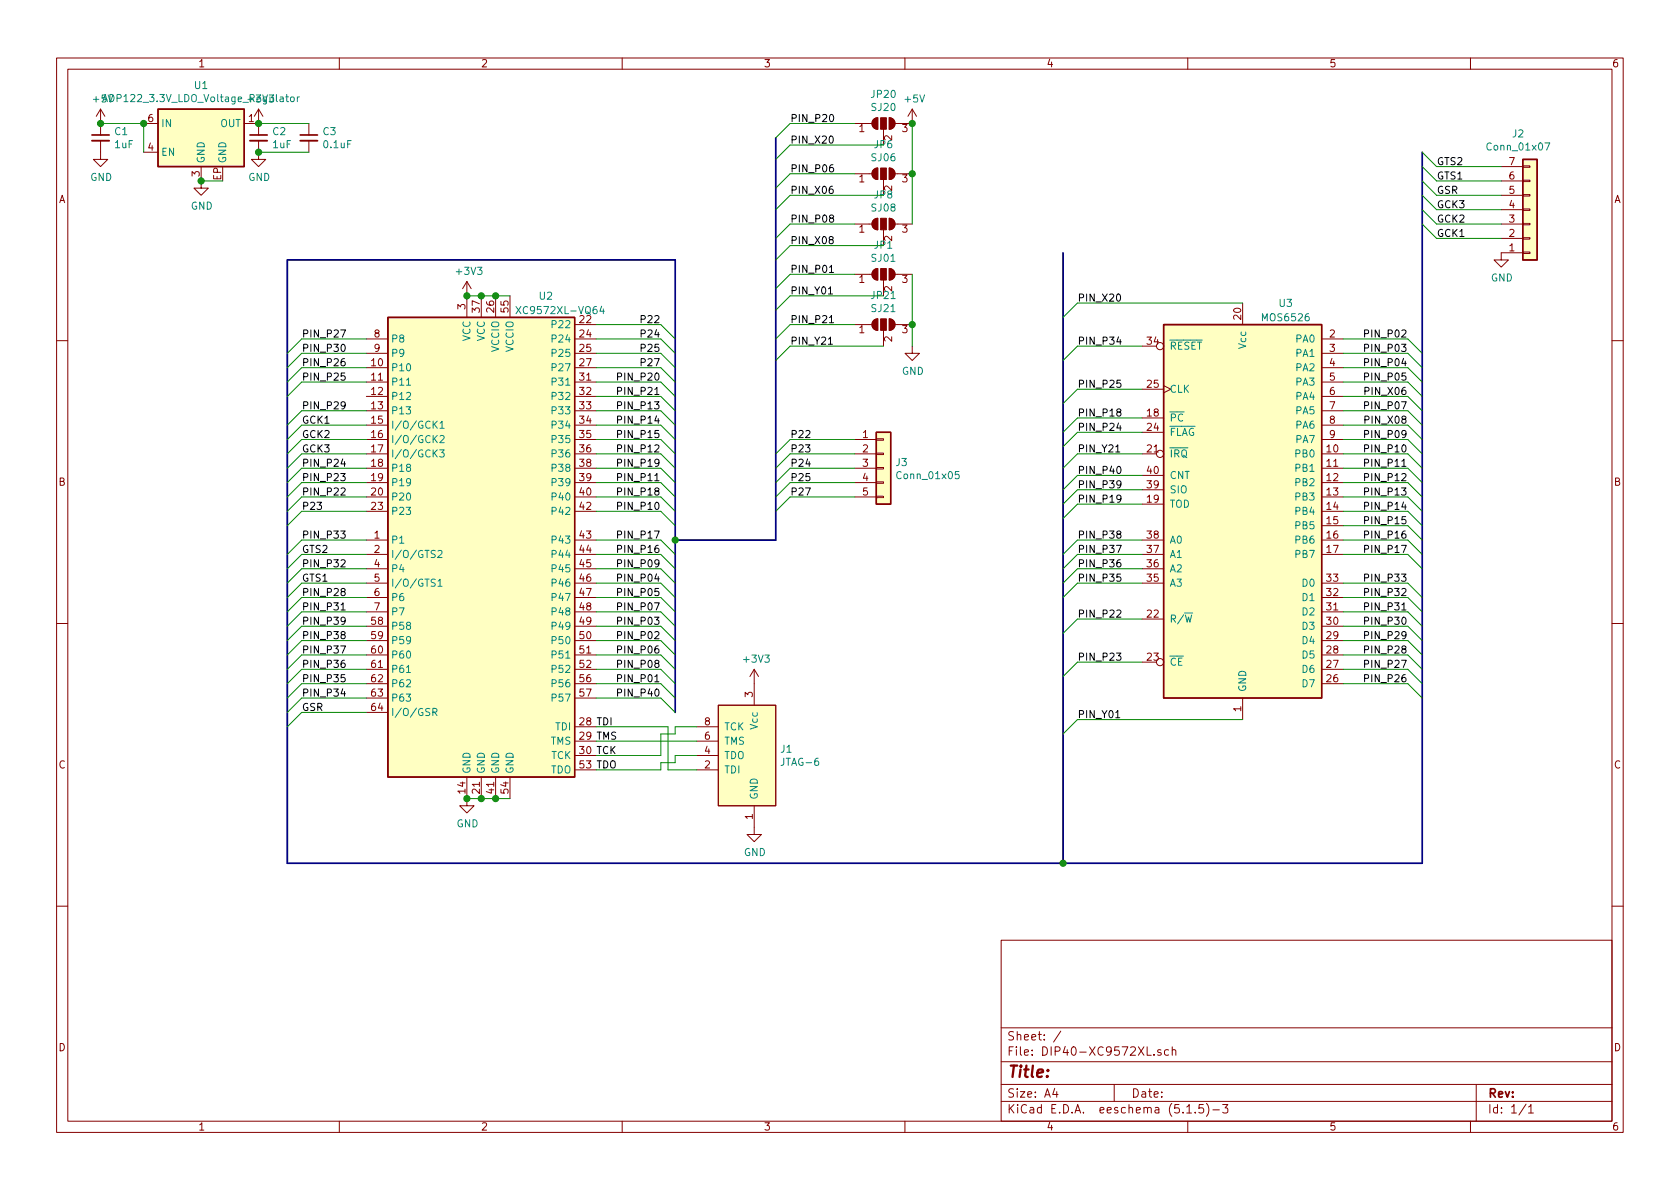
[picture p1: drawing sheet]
<svg xmlns="http://www.w3.org/2000/svg" width="297mm" height="210mm" viewBox="0 0 297 210" stroke-linecap="round" stroke-linejoin="round" font-family="sans-serif">
<g fill="none" stroke="#840000" stroke-width=".18">
<path d="M10 10.3h277v189.9h-277zM12 12.2h273v186.1h-273zM17.8 19.3v4.6M17.8 19.3l-.8 1.3M17.8 19.3l.7 1.3M45.7 19.3v4.6M45.7 19.3l-.7 1.3M45.7 19.3l.8 1.3M60 10.3v1.9M110 10.3v1.9M160 10.3v1.9M161.3 19.3v2.5h-3.1"/>
<path d="M161.3 19.3l-.8 1.3M161.3 19.3l.8 1.3M210 10.3v1.9M260 10.3v1.9M17.8 24.9v3.3h1.2l-1.2 1.3-1.3-1.3h1.3M25.4 21.8h2.5M25.4 26.9h2.5M35.6 29.5v3.8h1.2l-1.2 1.2-1.3-1.2h1.3M43.2 21.8h2.5M45.7 24.9v3.3h1.3l-1.3 1.3-1.3-1.3h1.3M54.6 21.8v2.1M54.6 24.9v2"/>
<path d="M151.1 39.6h3.1M151.1 21.8h3.1M151.1 30.7h3.1M154.4 21.2l.4-.3 .4-.1v2.1a1.03 1.03 0 0 1-.9-.6 1.03 1.03 0 0 1 .1-1.1zM154.4 30.1l.4-.3 .4-.1v2a1.03 1.03 0 0 1-.9-.5 1.03 1.03 0 0 1 .1-1.1zM154.4 39l.4-.3 .4-.1v2a1.03 1.03 0 0 1-.9-.6 1.03 1.03 0 0 1 .1-1zM156.2 22.9v2.7M156.2 31.7v2.8M157.2 20.8a1.02 1.02 0 0 1 1 1 1.02 1.02 0 0 1-1 1.1zM157.2 29.7a1.02 1.02 0 0 1 1 1 1.02 1.02 0 0 1-1 1zM157.2 38.6a1.02 1.02 0 0 1 1 1 1.02 1.02 0 0 1-1 1zM158.2 39.6h3.1"/>
<path d="M158.2 30.7h3.1M265.4 39.6h3.8M265.4 37.1h3.8M265.4 34.5h3.8M265.4 32h3.8M265.4 29.5h3.8M269.2 31.9h1.3v.2h-1.3zM269.2 29.3h1.3v.3h-1.3zM269.2 34.4h1.3v.3h-1.3zM269.2 39.5h1.3v.2h-1.3zM269.2 37h1.3v.2h-1.3zM64.8 59.9h3.8"/>
<path d="M82.5 49.8v6.3M82.5 49.8l-.7 1.2M82.5 49.8l.8 1.2M85.1 52.3v3.8M87.6 52.3v3.8M90.2 52.3v3.8M101.6 59.9h3.8M101.6 57.4h3.8M151.1 57.4h3.1M151.1 48.5h3.1M154.4 56.7l.4-.3h.4v2a1.03 1.03 0 0 1-.9-.6 1.03 1.03 0 0 1 .1-1.1zM154.4 47.8l.4-.3h.4v2a1.03 1.03 0 0 1-.9-.6 1.03 1.03 0 0 1 .1-1.1z"/>
<path d="M156.2 40.6v2.8M156.2 49.5v2.8M156.2 58.4v2.8M157.2 56.4a1.02 1.02 0 0 1 1 1 1.02 1.02 0 0 1-1 1zM157.2 47.5a1.02 1.02 0 0 1 1 1 1.02 1.02 0 0 1-1 1zM158.2 57.4h3.1M158.2 48.5h3.1M219.7 53.6v3.8M233.7 59.9h3.8M265.4 42.2h3.8M269.2 42h1.3v.3h-1.3zM269.2 44.6h1.3v.2h-1.3z"/>
<path d="M269.2 44.7h-3.8v1.3h1.3l-1.3 1.2-1.2-1.2h1.2M10 60.2h2M64.8 62.5h3.8M64.8 65h3.8M64.8 67.6h3.8M64.8 70.1h3.8M64.8 72.6h3.8M64.8 75.2h3.8M64.8 77.7h3.8M101.6 62.5h3.8M101.6 65h3.8M101.6 67.6h3.8"/>
<path d="M101.6 70.1h3.8M101.6 72.6h3.8M101.6 75.2h3.8M101.6 77.7h3.8M151.1 77.7h3.8M154.9 77.6h1.3v.2h-1.3zM161.3 61.2v1.3h1.3l-1.3 1.2-1.3-1.2h1.3M201.9 73.9h3.8M201.9 76.4h3.8M201.9 68.8h3.8M201.9 61.2h2.6M205.7 68.2l1.3 .6-1.3 .7"/>
<path d="M233.7 62.5h3.8M233.7 65h3.8M233.7 67.6h3.8M233.7 70.1h3.8M233.7 72.6h3.8M233.7 75.2h3.8M233.7 77.7h3.8M285 60.2h2M64.8 80.3h3.8M64.8 82.8h3.8M64.8 85.3h3.8M64.8 87.9h3.8"/>
<path d="M64.8 90.4h3.8M64.8 95.5h3.8M64.8 98h3.8M101.6 80.3h3.8M101.6 82.8h3.8M101.6 85.3h3.8M101.6 87.9h3.8M101.6 90.4h3.8M101.6 95.5h3.8M101.6 98h3.8M151.1 80.3h3.8M151.1 82.8h3.8"/>
<path d="M151.1 85.3h3.8M151.1 87.9h3.8M154.9 87.8h1.3v.2h-1.3zM154.9 85.2h1.3v.3h-1.3zM154.9 80.1h1.3v.3h-1.3zM154.9 82.7h1.3v.2h-1.3zM201.9 80.3h2.6M201.9 95.5h3.8M201.9 98h3.8M201.9 89.1h3.8M201.9 86.6h3.8M201.9 84.1h3.8"/>
<path d="M233.7 80.3h3.8M233.7 82.8h3.8M233.7 85.3h3.8M233.7 87.9h3.8M233.7 90.4h3.8M233.7 93h3.8M233.7 95.5h3.8M233.7 98h3.8M10 110.3h2M64.8 118.4h3.8M64.8 115.8h3.8M64.8 113.3h3.8"/>
<path d="M64.8 110.7h3.8M64.8 108.2h3.8M64.8 105.7h3.8M64.8 103.1h3.8M64.8 100.6h3.8M101.6 118.4h3.8M101.6 115.8h3.8M101.6 113.3h3.8M101.6 110.7h3.8M101.6 108.2h3.8M101.6 105.7h3.8M101.6 103.1h3.8"/>
<path d="M101.6 100.6h3.8M133.3 118.4v6.3M133.3 118.4l-.7 1.2M133.3 118.4l.8 1.2M201.9 109.5h3.8M201.9 117.1h2.6M201.9 103.1h3.8M201.9 100.6h3.8M233.7 118.4h3.8M233.7 115.8h3.8M233.7 113.3h3.8M233.7 110.7h3.8"/>
<path d="M233.7 108.2h3.8M233.7 105.7h3.8M233.7 103.1h3.8M285 110.3h2M64.8 120.9h3.8M64.8 123.4h3.8M64.8 126h3.8M82.5 137.4v5.1h1.3l-1.3 1.3-1.2-1.3h1.2M85.1 137.4v3.8M87.6 137.4v3.8M90.2 137.4v3.8M101.6 136.1h3.8"/>
<path d="M101.6 133.6h3.8M101.6 131.1h3.8M101.6 128.5h3.8M101.6 120.9h3.8M101.6 123.4h3.8M123.2 136.1h3.8M123.2 133.6h3.8M123.2 131.1h3.8M123.2 128.5h3.8M127 124.7h10.2v17.8h-10.2zM219.7 123.4v3.8M233.7 120.9h3.8"/>
<path d="M133.3 142.5v5.1h1.3l-1.3 1.2-1.2-1.2h1.2M10 160.2h2M177 166.3h108v32h-108zM285 160.2h2M60 198.3v1.9M110 198.3v1.9M160 198.3v1.9M177 194.8h108M177 191.8h108M177 187.8h108M177 181.8h108M186.5 192.5l-.4 1h1"/>
<path d="M186.8 193v1M187.6 182.3l-1.3 2M197 191.8v3M202.8 185.1v1.5h.8M204 186.5v.1M205.3 185.7a.37 .37 0 0 0-.6 .1v.2l.6 .2v.1l-.2 .3-.4-.1M206.6 185.7l-.4-.1-.3 .3 .1 .6 .2 .1 .4-.1M207.3 185.7a.37 .37 0 0 1 .6 .1v.8M207.3 185.1v1.5M209.8 195.8l.5-.5v1.5M209.8 196.8h.9M210 198.3v1.9"/>
<path d="M211.3 196.7v.1M212.8 195.3h-.8v.7l.2-.1 .5 .1 .1 .2v.5l-.3 .1-.5-.1M213.3 195.1a1.71 1.71 0 0 1 0 2.3M214.5 196.3h1.1M216.2 195.3h.9l-.5 .6 .4 .1v.7l-.2 .1-.6-.1M260 198.3v1.9M261 191.8v6.5M269.8 195.2l-1.2 2M270.3 195.8l.4-.5v1.5M270.3 196.8h.8"/>
<circle cx="205.1" cy="61.2" r=".63"/>
<circle cx="205.1" cy="80.3" r=".63"/>
<circle cx="205.1" cy="117.1" r=".63"/>
</g>
<path d="M16.3 24.9h3M44.2 24.9h3M53.1 24.9h3" fill="none" stroke="#840000" stroke-width=".33"/>
<path d="M16.3 23.9h3M44.2 23.9h3M53.1 23.9h3" fill="none" stroke="#840000" stroke-width=".3"/>
<g fill="#ffffc2" stroke="#ffffc2" stroke-width=".18">
<path d="M127 124.7h10.2v17.8h-10.2z"/>
<path d="M269.2 28.2h2.6v17.8h-2.6z"/>
<path d="M27.9 19.3h15.3v10.2h-15.3z"/>
<path d="M205.7 57.4h28v66h-28z"/>
<path d="M68.6 56.1h33v81.3h-33z"/>
<path d="M154.9 76.4h2.6v12.7h-2.6z"/>
</g>
<path d="M27.9 19.3h15.3v10.2h-15.3zM269.2 28.2h2.6v17.8h-2.6zM68.6 56.1h33v81.3h-33zM205.7 57.4h28v66h-28zM154.9 76.4h2.6v12.7h-2.6z" fill="none" stroke="#840000" stroke-width=".25"/>
<g fill="none" stroke="#008484" stroke-width=".18">
<path d="M51.4 17.3l.2-.2 .3 .1 .1 .2-.1 .5-.3 .1-.2-.1zM52.6 17.1v.9M52.9 17.1l-.2 .1-.1 .2M273.2 25.3h.8l-.5 1.2M91.2 54.2l.9 1.3M92.1 54.2l-.9 1.3M106.4 54.1l-.3 .9h.8M106.7 54.6v.9M71.9 68.1h.7M76.8 75l.5 .7M76.8 77.6l.5 .7M77.3 74.5l-.7 .7"/>
<path d="M77.3 77l-.7 .7M77.3 79.5l-.7 .8M77.7 79.5h.8l-.4 .5 .4 .2v.4l-.2 .2-.6-.1M77.8 74.8l.4-.3v1.2M77.8 77.1l.5-.1 .2 .4-.8 .9h.8M77.8 75.7h.7M76.8 80.1l.5 .7M77.4 97.5l.5-.2 .3 .4-.1 .2-.7 .7h.8M169.5 83.4h-.6v.6l.2-.1h.4v.6l-.1 .2-.5-.2M71.9 118.9h.7M77 102.5l-.5-.1-.2 .1v.4l.5 .2 .2 .3-.3 .3-.5-.1M77.4 102.8l.4-.4v1.3"/>
<path d="M77.4 103.7h.8M209.4 108.4h1.5M76.5 125.9h.6l.2-.2-.1-.3-.2-.1h-.5v1.2M76.8 125.9l.5 .6"/>
</g>
<g fill="#840000" stroke="#840000" stroke-width=".18">
<path d="M154.4 21.2l.4-.3 .4-.1v2.1a1.03 1.03 0 0 1-.9-.6 1.03 1.03 0 0 1 .1-1.1z"/>
<path d="M157.2 20.8a1.02 1.02 0 0 1 1 1 1.02 1.02 0 0 1-1 1.1z"/>
<path d="M155.7 20.8h1v2.1h-1z"/>
<path d="M154.4 30.1l.4-.3 .4-.1v2a1.03 1.03 0 0 1-.9-.5 1.03 1.03 0 0 1 .1-1.1z"/>
<path d="M157.2 29.7a1.02 1.02 0 0 1 1 1 1.02 1.02 0 0 1-1 1z"/>
<path d="M155.7 29.7h1v2h-1z"/>
<path d="M154.4 39l.4-.3 .4-.1v2a1.03 1.03 0 0 1-.9-.6 1.03 1.03 0 0 1 .1-1z"/>
<path d="M157.2 38.6a1.02 1.02 0 0 1 1 1 1.02 1.02 0 0 1-1 1z"/>
<path d="M155.7 38.6h1v2h-1z"/>
<path d="M154.4 56.7l.4-.3h.4v2a1.03 1.03 0 0 1-.9-.6 1.03 1.03 0 0 1 .1-1.1z"/>
<path d="M157.2 56.4a1.02 1.02 0 0 1 1 1 1.02 1.02 0 0 1-1 1z"/>
<path d="M155.7 56.4h1v2h-1z"/>
<path d="M154.4 47.8l.4-.3h.4v2a1.03 1.03 0 0 1-.9-.6 1.03 1.03 0 0 1 .1-1.1z"/>
<path d="M157.2 47.5a1.02 1.02 0 0 1 1 1 1.02 1.02 0 0 1-1 1z"/>
<path d="M155.7 47.5h1v2h-1z"/>
</g>
<path d="M137.2 24.4v71.1h-17.8M251.5 26.9v125.7h-200.7v-106.6h68.6v80M188 44.7v107.9" fill="none" stroke="#000084" stroke-width=".3"/>
<g fill="none" stroke="#008400" stroke-width=".18">
<path d="M17.8 21.8h7.6v5.1M35.6 32h3.8M45.7 21.8h8.9M45.7 26.9h8.9M151.1 30.7h-11.4l-2.5 2.6M151.1 39.6h-11.4l-2.5 2.6M151.1 21.8h-11.4l-2.5 2.6M156.2 34.5h-16.5l-2.5 2.6M156.2 25.6h-16.5l-2.5 2.6M161.3 21.8v17.8M251.5 37.1l2.5 2.5h11.4M251.5 26.9l2.5 2.6h11.4"/>
<path d="M251.5 29.5l2.5 2.5h11.4M251.5 34.5l2.5 2.6h11.4M251.5 39.6l2.5 2.6h11.4M251.5 32l2.5 2.5h11.4M64.8 59.9h-11.5l-2.5 2.6M82.5 52.3h7.7M105.4 57.4h11.4l2.6 2.5M105.4 59.9h11.4l2.6 2.6M151.1 48.5h-11.4l-2.5 2.5M151.1 57.4h-11.4l-2.5 2.5M156.2 52.3h-16.5l-2.5 2.6M156.2 43.4h-16.5l-2.5 2.6"/>
<path d="M161.3 48.5v12.7M219.7 53.6h-29.2l-2.5 2.5M237.5 59.9h11.4l2.6 2.6M64.8 75.2h-11.5l-2.5 2.5M64.8 65h-11.5l-2.5 2.6M64.8 67.6h-11.5l-2.5 2.5M64.8 77.7h-11.5l-2.5 2.6M64.8 62.5h-11.5l-2.5 2.5M64.8 72.6h-11.5l-2.5 2.6M105.4 75.2h11.4l2.6 2.5M105.4 65h11.4l2.6 2.6M105.4 67.6h11.4l2.6 2.5"/>
<path d="M105.4 70.1h11.4l2.6 2.5M105.4 77.7h11.4l2.6 2.6M105.4 62.5h11.4l2.6 2.5M105.4 72.6h11.4l2.6 2.6M151.1 77.7h-11.4l-2.5 2.6M156.2 61.2h-16.5l-2.5 2.5M201.9 61.2h-11.4l-2.5 2.5M201.9 73.9h-11.4l-2.5 2.5M201.9 76.4h-11.4l-2.5 2.6M201.9 68.8h-11.4l-2.5 2.6M237.5 75.2h11.4l2.6 2.5M237.5 65h11.4l2.6 2.6"/>
<path d="M237.5 67.6h11.4l2.6 2.5M237.5 70.1h11.4l2.6 2.5M237.5 77.7h11.4l2.6 2.6M237.5 62.5h11.4l2.6 2.5M237.5 72.6h11.4l2.6 2.6M64.8 90.4h-11.5l-2.5 2.6M64.8 87.9h-11.5l-2.5 2.5M64.8 95.5h-11.5l-2.5 2.5M64.8 82.8h-11.5l-2.5 2.5M64.8 98h-11.5l-2.5 2.6M64.8 80.3h-11.5l-2.5 2.5M64.8 85.3h-11.5l-2.5 2.6"/>
<path d="M105.4 90.4h11.4l2.6 2.6M105.4 87.9h11.4l2.6 2.5M105.4 95.5h11.4l2.6 2.5M105.4 82.8h11.4l2.6 2.5M105.4 98h11.4l2.6 2.6M105.4 80.3h11.4l2.6 2.5M105.4 85.3h11.4l2.6 2.6M151.1 87.9h-11.4l-2.5 2.5M151.1 82.8h-11.4l-2.5 2.5M151.1 80.3h-11.4l-2.5 2.5M151.1 85.3h-11.4l-2.5 2.6M201.9 95.5h-11.4l-2.5 2.5"/>
<path d="M201.9 98h-11.4l-2.5 2.6M201.9 80.3h-11.4l-2.5 2.5M201.9 89.1h-11.4l-2.5 2.6M201.9 86.6h-11.4l-2.5 2.5M201.9 84.1h-11.4l-2.5 2.5M237.5 90.4h11.4l2.6 2.6M237.5 87.9h11.4l2.6 2.5M237.5 95.5h11.4l2.6 2.5M237.5 82.8h11.4l2.6 2.5M237.5 98h11.4l2.6 2.6M237.5 80.3h11.4l2.6 2.5M237.5 85.3h11.4l2.6 2.6"/>
<path d="M237.5 93h11.4l2.6 2.5M64.8 115.8h-11.5l-2.5 2.6M64.8 108.2h-11.5l-2.5 2.5M64.8 113.3h-11.5l-2.5 2.5M64.8 100.6h-11.5l-2.5 2.5M64.8 118.4h-11.5l-2.5 2.5M64.8 110.7h-11.5l-2.5 2.6M64.8 103.1h-11.5l-2.5 2.6M64.8 105.7h-11.5l-2.5 2.5M105.4 115.8h11.4l2.6 2.6M105.4 108.2h11.4l2.6 2.5M105.4 113.3h11.4l2.6 2.5"/>
<path d="M105.4 100.6h11.4l2.6 2.5M105.4 118.4h11.4l2.6 2.5M105.4 110.7h11.4l2.6 2.6M105.4 103.1h11.4l2.6 2.6M105.4 105.7h11.4l2.6 2.5M201.9 100.6h-11.4l-2.5 2.5M201.9 103.1h-11.4l-2.5 2.6M201.9 117.1h-11.4l-2.5 2.5M201.9 109.5h-11.4l-2.5 2.5M237.5 115.8h11.4l2.6 2.6M237.5 108.2h11.4l2.6 2.5M237.5 113.3h11.4l2.6 2.5"/>
<path d="M237.5 118.4h11.4l2.6 2.5M237.5 110.7h11.4l2.6 2.6M237.5 103.1h11.4l2.6 2.6M237.5 105.7h11.4l2.6 2.5M64.8 120.9h-11.5l-2.5 2.5M64.8 123.4h-11.5l-2.5 2.6M64.8 126h-11.5l-2.5 2.5M105.4 120.9h11.4l2.6 2.5M105.4 123.4h11.4l2.6 2.6M105.4 128.5h12.7v7.6h5.1M105.4 131.1h17.8M123.2 128.5h-3.8v1.3h-2.6v3.8h-11.4"/>
<path d="M123.2 133.6h-3.8v1.3h-2.6v1.2h-11.4M219.7 127.2h-29.2l-2.5 2.6M237.5 120.9h11.4l2.6 2.5M82.5 141.2h7.7"/>
</g>
<g fill="none" stroke="#000" stroke-width=".18">
<path d="M146.8 20.4l.2-.2a.67 .67 0 0 1 .4 .7 .67 .67 0 0 1-.4 .6l-.3-.2v-.3zM146.9 38.6l-.2-.2v-.3l.2-.1 .4 .1 .1 .2-.1 .1-.5 .2-.1 .2v.3l.2 .2 .4-.1 .1-.1v-.3l-.3-.2M147.3 29.1l-.4 .1a.87 .87 0 0 0 0 1.2l.4-.1 .1-.4-.3-.3h-.2l-.2 .3M60.2 58.3h.9l-.6 1.3M146.5 52h.7M146.7 57.1h.7M146.7 48.2h.7M197.8 59.6l-.3 .8h.7M241.3 59l.6-.1v-.4l-.1-.2h-.5v1.3M60.4 61l.2-.1a.67 .67 0 0 1 .5 .6 .67 .67 0 0 1-.5 .6l-.2-.2-.1-.2zM60.9 63.4l-.4 .1a.87 .87 0 0 0 0 1.2l.4-.1 .1-.4-.2-.3h-.3l-.2 .3M61 66h-.6l-.1 .6 .5-.2 .2 .3v.3l-.2 .2-.5-.1"/>
<path d="M61 71.6l-.2 .2h-.3l-.2-.2 .1-.4 .1-.2 .5 .2a.84 .84 0 0 1-.3 1.1h-.3M109.2 79.3h.6l.1-.5-.2-.1h-.5v1.2M109.2 76.8l.6-.1 .1-.5-.2-.1h-.5v1.3M109.2 74.2h.6l.1-.5-.2-.1h-.5v1.2M109.2 69.2l.6-.1 .1-.5-.2-.1h-.5v1.3M109.2 66.6h.6l.1-.5-.2-.1h-.5v1.2M109.2 71.7l.6-.1 .1-.4-.2-.2h-.5v1.3M146.5 60.9h.7M197.3 79.9h.7M197.7 72.9l-.2-.2v-.3l.2-.1 .4 .1 .1 .2-.1 .1-.5 .2-.1 .2v.2l.2 .3 .4-.1 .1-.2v-.2l-.3-.2M197.8 74.8l-.3 .9h.7M198.1 67.2h-.6v.6l.4-.1 .3 .3v.3l-.3 .2-.4-.1"/>
<path d="M241.3 79.3h.6v-.5l-.1-.1h-.5v1.2M241.3 71.7l.6-.1v-.4l-.1-.2h-.5v1.3M241.3 66.6h.6v-.5l-.1-.1h-.5v1.2M241.3 64.1l.6-.1v-.5l-.1-.1h-.5v1.3M241.3 61.5h.6v-.5l-.1-.1h-.5v1.2M241.3 76.8l.6-.1v-.5l-.1-.1h-.5v1.3M241.3 69.2l.6-.1 .2-.2-.1-.3-.2-.1h-.5v1.3M241.3 74.2h.6l.2-.2-.1-.3-.2-.1h-.5v1.2M60.2 83.7h.8l-.4 .5 .4 .1v.5l-.2 .2-.6-.1M60.2 93.9h.8l-.4 .5 .4 .1v.4l-.2 .3-.6-.2M60.3 86.4l.5-.1 .2 .3-.8 .9h.8M60.3 99.1l.5-.1 .2 .3-.8 .9h.8"/>
<path d="M60.6 81.1l-.3 .9h.8M109.2 97.1l.6-.1 .1-.4-.2-.2h-.5v1.3M109.2 84.4l.6-.1 .1-.4-.2-.2h-.5v1.3M109.2 81.9l.6-.1 .1-.5-.2-.1h-.5v1.3M109.2 94.6l.6-.1 .1-.5-.2-.1h-.5v1.3M109.2 86.9h.6l.1-.5-.2-.1h-.5v1.2M109.2 99.6h.6l.1-.5-.2-.1h-.5v1.2M109.2 89.5l.6-.1 .1-.5-.2-.1h-.5v1.3M197.4 96.4h.8l-.5 1.3M197.6 82.6l.2-.1a.67 .67 0 0 1 .4 .6 .67 .67 0 0 1-.4 .6l-.3-.2v-.2zM197.7 94.5l-.2-.2v-.3l.2-.1 .4 .1 .1 .2-.1 .1-.5 .2-.1 .2v.2l.2 .3 .4-.1 .1-.2v-.2l-.3-.2M198.1 99l-.4 .1a.87 .87 0 0 0 0 1.1h.4l.1-.5-.3-.2h-.2l-.2 .2"/>
<path d="M198.2 88.1l-.3 .2h-.2l-.2-.2v-.4l.2-.2 .4 .2a.84 .84 0 0 1-.3 1.1h-.2M198.2 85.6l-.3 .2h-.2l-.2-.2v-.5l.2-.1 .4 .1a.84 .84 0 0 1-.3 1.2h-.2M241.3 97.1l.6-.1v-.4l-.1-.2h-.5v1.3M241.3 81.9l.6-.1v-.5l-.1-.1h-.5v1.3M241.3 94.6l.6-.1v-.5l-.1-.1h-.5v1.3M241.3 86.9h.6v-.5l-.1-.1h-.5v1.2M241.3 84.4l.6-.1v-.4l-.1-.2h-.5v1.3M241.3 89.5l.6-.1v-.5l-.1-.1h-.5v1.3M241.3 92h.6v-.5l-.1-.1h-.5v1.2M60.2 114.2h.9l-.6 1.3M60.3 107.9h.7M60.5 104.6l-.1-.1v-.3l.1-.1h.4l.1 .2v.2l-.6 .2-.1 .1v.3l.2 .2h.4l.1-.2v-.3l-.2-.2"/>
<path d="M60.5 112.2l-.1-.1v-.3l.1-.1 .4 .1 .1 .1v.2l-.6 .2-.1 .2v.2l.2 .2h.4l.1-.2v-.2l-.2-.3M60.9 116.8h-.4a.87 .87 0 0 0 0 1.2h.4l.1-.5-.2-.3h-.3l-.2 .3M61 119.3h-.6l-.1 .6 .5-.1 .2 .2v.3l-.2 .3-.5-.2M61 109.7l-.2 .2h-.3l-.2-.2 .1-.4 .1-.2 .5 .2a.84 .84 0 0 1-.3 1.1h-.3M109.2 117.4h.6l.1-.5-.2-.1h-.5v1.2M109.2 109.8l.6-.1 .1-.4-.2-.2h-.5v1.3M109.2 114.9l.6-.1 .1-.5-.2-.1h-.5v1.3M109.2 102.2l.6-.1 .1-.5-.2-.1h-.5v1.3M109.2 104.7h.6l.1-.5-.2-.1h-.5v1.2M109.2 107.3l.6-.1 .1-.5-.2-.1h-.5v1.3M109.2 120l.6-.1 .1-.5-.2-.1h-.5v1.3M109.2 112.3h.6l.1-.5-.2-.1h-.5v1.2"/>
<path d="M197.4 115.5h.8l-.4 .5 .3 .1 .1 .4-.3 .3-.5-.2M197.5 108l.4-.1 .3 .3-.8 .9h.8M198.1 101.5h-.6v.6l.4-.1 .3 .3v.3l-.3 .2-.4-.1M241.3 120l.6-.1v-.5l-.1-.1h-.5v1.3M241.3 117.4h.6v-.5l-.1-.1h-.5v1.2M241.3 107.3l.6-.1v-.5l-.1-.1h-.5v1.3M241.3 104.7h.6v-.5l-.1-.1h-.5v1.2M241.3 114.9l.6-.1v-.5l-.1-.1h-.5v1.3M241.3 102.2l.6-.1v-.5l-.1-.1h-.5v1.3M241.3 109.8l.6-.1v-.4l-.1-.2h-.5v1.3M241.3 112.3h.6v-.5l-.1-.1h-.5v1.2M60.6 121.8l-.3 .9h.8"/>
<path d="M109.2 122.5l.6-.1 .1-.4-.2-.2h-.5v1.3M197.3 126.9h.7"/>
</g>
<g fill="#008400" stroke="#008400" stroke-width=".25">
<circle cx="85.1" cy="141.2" r=".51"/>
<circle cx="161.3" cy="30.7" r=".51"/>
<circle cx="82.6" cy="141.2" r=".51"/>
<circle cx="119.4" cy="95.5" r=".51"/>
<circle cx="87.6" cy="141.2" r=".51"/>
<circle cx="188" cy="152.6" r=".51"/>
<circle cx="161.3" cy="21.8" r=".51"/>
<circle cx="25.4" cy="21.8" r=".51"/>
<circle cx="87.6" cy="52.3" r=".51"/>
<circle cx="161.3" cy="57.4" r=".51"/>
<circle cx="82.6" cy="52.3" r=".51"/>
<circle cx="17.8" cy="21.8" r=".51"/>
<circle cx="45.7" cy="21.8" r=".51"/>
<circle cx="35.6" cy="32" r=".51"/>
<circle cx="85.1" cy="52.3" r=".51"/>
<circle cx="45.7" cy="26.9" r=".51"/>
</g>
<text font-size="2.8" fill="#840000" x="178" y="190.5">Title:</text>
<g font-size="2.1" fill="#840000">
<text x="178" y="184">Sheet: /</text>
<text x="178" y="186.7">File: DIP40-XC9572XL.sch</text>
<text x="178" y="196.9">KiCad E.D.A. eeschema (5.1.5)-3</text>
<text x="178" y="194.1">Size: A4</text>
<text x="200" y="194.1">Date:</text>
<text x="263" y="194.1">Rev:</text>
<text x="263" y="196.9">Id: 1/1</text>
</g>
<g font-size="1.8" fill="#840000">
<text x="35" y="11.9">1</text>
<text x="85" y="11.9">2</text>
<text x="135" y="11.9">3</text>
<text x="185" y="11.9">4</text>
<text x="235" y="11.9">5</text>
<text x="285" y="11.9">6</text>
<text x="26.2" y="21.6">6</text>
<text x="44" y="21.6">1</text>
<text x="151.9" y="23.4">1</text>
<text x="159.5" y="23.4">3</text>
<text x="26.2" y="26.7">4</text>
<text x="157.7" y="24.9" transform="rotate(-90 157.7 24.9)">2</text>
<text x="266.9" y="29.2">7</text>
<text x="10.4" y="35.9">A</text>
<text x="35.3" y="31.2" transform="rotate(-90 35.3 31.2)">3</text>
<text x="39.1" y="31.9" transform="rotate(-90 39.1 31.9)">EP</text>
<text x="151.9" y="32.3">1</text>
<text x="157.7" y="33.8" transform="rotate(-90 157.7 33.8)">2</text>
<text x="159.5" y="32.3">3</text>
<text x="266.9" y="34.3">5</text>
<text x="266.9" y="31.7">6</text>
<text x="285.4" y="35.9">A</text>
<text x="151.9" y="41.1">1</text>
<text x="159.5" y="41.1">3</text>
<text x="266.9" y="41.9">2</text>
<text x="266.9" y="39.4">3</text>
<text x="266.9" y="36.8">4</text>
<text x="157.7" y="42.6" transform="rotate(-90 157.7 42.6)">2</text>
<text x="266.9" y="44.4">1</text>
<text x="151.9" y="50">1</text>
<text x="157.7" y="51.5" transform="rotate(-90 157.7 51.5)">2</text>
<text x="159.5" y="50">3</text>
<text x="66.2" y="59.7">8</text>
<text x="82.3" y="54.7" transform="rotate(-90 82.3 54.7)">3</text>
<text x="84.8" y="55.2" transform="rotate(-90 84.8 55.2)">37</text>
<text x="87.4" y="55.2" transform="rotate(-90 87.4 55.2)">26</text>
<text x="89.9" y="55.2" transform="rotate(-90 89.9 55.2)">55</text>
<text x="102.5" y="57.1">22</text>
<text x="102.5" y="59.7">24</text>
<text x="151.9" y="58.9">1</text>
<text x="159.5" y="58.9">3</text>
<text x="219.5" y="56.5" transform="rotate(-90 219.5 56.5)">20</text>
<text x="235.1" y="59.7">2</text>
<text x="65.7" y="64.8">10</text>
<text x="66.2" y="62.2">9</text>
<text x="102.5" y="62.2">25</text>
<text x="102.5" y="64.8">27</text>
<text x="157.7" y="60.4" transform="rotate(-90 157.7 60.4)">2</text>
<text x="202.9" y="61">34</text>
<text x="235.1" y="62.2">3</text>
<text x="235.1" y="64.8">4</text>
<text x="65.7" y="67.3">11</text>
<text x="65.7" y="69.8">12</text>
<text x="102.5" y="67.3">31</text>
<text x="102.5" y="69.8">32</text>
<text x="202.9" y="68.6">25</text>
<text x="235.1" y="67.3">5</text>
<text x="235.1" y="69.8">6</text>
<text x="65.7" y="72.4">13</text>
<text x="65.7" y="74.9">15</text>
<text x="65.7" y="77.5">16</text>
<text x="102.5" y="72.4">33</text>
<text x="102.5" y="74.9">34</text>
<text x="102.5" y="77.5">35</text>
<text x="152.6" y="77.5">1</text>
<text x="202.9" y="73.7">18</text>
<text x="202.9" y="76.2">24</text>
<text x="235.1" y="72.4">7</text>
<text x="235.1" y="74.9">8</text>
<text x="235.1" y="77.5">9</text>
<text x="65.7" y="80">17</text>
<text x="65.7" y="82.5">18</text>
<text x="102.5" y="80">36</text>
<text x="102.5" y="82.5">38</text>
<text x="152.6" y="80">2</text>
<text x="152.6" y="82.5">3</text>
<text x="202.9" y="80">21</text>
<text x="202.9" y="83.8">40</text>
<text x="234.6" y="80">10</text>
<text x="234.6" y="82.5">11</text>
<text x="10.4" y="85.9">B</text>
<text x="65.7" y="87.6">20</text>
<text x="65.7" y="85.1">19</text>
<text x="102.5" y="87.6">40</text>
<text x="102.5" y="85.1">39</text>
<text x="152.6" y="85.1">4</text>
<text x="152.6" y="87.6">5</text>
<text x="202.9" y="88.9">19</text>
<text x="202.9" y="86.4">39</text>
<text x="234.6" y="85.1">12</text>
<text x="234.6" y="87.6">13</text>
<text x="285.4" y="85.9">B</text>
<text x="65.7" y="90.2">23</text>
<text x="66.2" y="95.2">1</text>
<text x="102.5" y="90.2">42</text>
<text x="102.5" y="95.2">43</text>
<text x="202.9" y="95.2">38</text>
<text x="234.6" y="90.2">14</text>
<text x="234.6" y="92.7">15</text>
<text x="234.6" y="95.2">16</text>
<text x="66.2" y="97.8">2</text>
<text x="66.2" y="100.3">4</text>
<text x="102.5" y="97.8">44</text>
<text x="102.5" y="100.3">45</text>
<text x="202.9" y="100.3">36</text>
<text x="202.9" y="97.8">37</text>
<text x="234.6" y="97.8">17</text>
<text x="66.2" y="102.9">5</text>
<text x="66.2" y="105.4">6</text>
<text x="66.2" y="107.9">7</text>
<text x="102.5" y="102.9">46</text>
<text x="102.5" y="105.4">47</text>
<text x="102.5" y="107.9">48</text>
<text x="202.9" y="102.9">35</text>
<text x="234.6" y="107.9">31</text>
<text x="234.6" y="105.4">32</text>
<text x="234.6" y="102.9">33</text>
<text x="65.7" y="110.5">58</text>
<text x="65.7" y="113">59</text>
<text x="102.5" y="113">50</text>
<text x="102.5" y="110.5">49</text>
<text x="202.9" y="109.2">22</text>
<text x="234.6" y="113">29</text>
<text x="234.6" y="110.5">30</text>
<text x="65.7" y="115.6">60</text>
<text x="65.7" y="118.1">61</text>
<text x="102.5" y="115.6">51</text>
<text x="102.5" y="118.1">52</text>
<text x="202.9" y="116.8">23</text>
<text x="234.6" y="118.1">27</text>
<text x="234.6" y="115.6">28</text>
<text x="65.7" y="120.6">62</text>
<text x="65.7" y="123.2">63</text>
<text x="65.7" y="125.7">64</text>
<text x="102.5" y="120.6">56</text>
<text x="102.5" y="123.2">57</text>
<text x="133.1" y="123.3" transform="rotate(-90 133.1 123.3)">3</text>
<text x="219.5" y="125.8" transform="rotate(-90 219.5 125.8)">1</text>
<text x="234.6" y="120.6">26</text>
<text x="124.6" y="130.8">6</text>
<text x="124.6" y="128.3">8</text>
<text x="10.4" y="135.9">C</text>
<text x="124.6" y="135.9">2</text>
<text x="124.6" y="133.3">4</text>
<text x="285.4" y="135.9">C</text>
<text x="82.3" y="140.3" transform="rotate(-90 82.3 140.3)">14</text>
<text x="84.8" y="140.3" transform="rotate(-90 84.8 140.3)">21</text>
<text x="87.4" y="140.3" transform="rotate(-90 87.4 140.3)">41</text>
<text x="89.9" y="140.3" transform="rotate(-90 89.9 140.3)">54</text>
<text x="133.1" y="144.9" transform="rotate(-90 133.1 144.9)">1</text>
<text x="10.4" y="185.9">D</text>
<text x="285.4" y="185.9">D</text>
<text x="35" y="199.9">1</text>
<text x="85" y="199.9">2</text>
<text x="135" y="199.9">3</text>
<text x="185" y="199.9">4</text>
<text x="235" y="199.9">5</text>
<text x="285" y="199.9">6</text>
</g>
<g font-size="1.8" fill="#008484">
<text x="34.4" y="15.7">U1</text>
<text x="154.2" y="17.3">JP20</text>
<text x="16.6" y="18.1">+5VADP122_3.3V_LDO_Voltage_Regulator</text>
<text x="20.3" y="23.9">C1</text>
<text x="28.4" y="22.5">IN</text>
<text x="38.9" y="22.5">OUT</text>
<text x="44" y="18.1">+3V3</text>
<text x="48.3" y="23.9">C2</text>
<text x="57.1" y="23.9">C3</text>
<text x="154.2" y="19.6">SJ20</text>
<text x="160.1" y="18.1">+5V</text>
<text x="20.3" y="26.2">1uF</text>
<text x="28.4" y="27.6">EN</text>
<text x="36.2" y="29" transform="rotate(-90 36.2 29)">GND</text>
<text x="40" y="29" transform="rotate(-90 40 29)">GND</text>
<text x="48.3" y="26.2">1uF</text>
<text x="57.3" y="26.2">0.1uF</text>
<text x="154.2" y="28.5">SJ06</text>
<text x="154.6" y="26.2">JP6</text>
<text x="263.2" y="26.6">Conn_01x07</text>
<text x="267.5" y="24.3">J2</text>
<text x="16" y="32">GND</text>
<text x="43.9" y="32">GND</text>
<text x="154.6" y="35.1">JP8</text>
<text x="33.7" y="37.1">GND</text>
<text x="154.2" y="37.4">SJ08</text>
<text x="154.2" y="46.3">SJ01</text>
<text x="154.6" y="44">JP1</text>
<text x="80.8" y="48.6">+3V3</text>
<text x="95.4" y="53">U2</text>
<text x="154.2" y="52.9">JP21</text>
<text x="263.6" y="49.8">GND</text>
<text x="92.2" y="55.5">XC9572XL-VQ64</text>
<text x="97.9" y="58">P22</text>
<text x="154.2" y="55.2">SJ21</text>
<text x="223.3" y="56.8">MOS6526</text>
<text x="226.2" y="54.3">U3</text>
<text x="69.1" y="60.6">P8</text>
<text x="69.1" y="63.1">P9</text>
<text x="69.1" y="65.7">P10</text>
<text x="83.2" y="60.4" transform="rotate(-90 83.2 60.4)">VCC</text>
<text x="85.7" y="60.4" transform="rotate(-90 85.7 60.4)">VCC</text>
<text x="88.3" y="62.2" transform="rotate(-90 88.3 62.2)">VCCIO</text>
<text x="90.8" y="62.2" transform="rotate(-90 90.8 62.2)">VCCIO</text>
<text x="97.9" y="60.6">P24</text>
<text x="97.9" y="63.1">P25</text>
<text x="97.9" y="65.7">P27</text>
<text x="206.8" y="61.8">RESET</text>
<text x="220.3" y="61.6" transform="rotate(-90 220.3 61.6)">Vcc</text>
<text x="229.2" y="60.6">PA0</text>
<text x="229.2" y="63.1">PA1</text>
<text x="229.2" y="65.7">PA2</text>
<text x="69.1" y="68.2">P11</text>
<text x="69.1" y="70.7">P12</text>
<text x="97.9" y="68.2">P31</text>
<text x="97.9" y="70.7">P32</text>
<text x="159.5" y="66.3">GND</text>
<text x="206.8" y="69.5">CLK</text>
<text x="229.2" y="68.2">PA3</text>
<text x="229.2" y="70.7">PA4</text>
<text x="69.1" y="73.3">P13</text>
<text x="69.1" y="75.8">I/O/GCK1</text>
<text x="97.9" y="73.3">P33</text>
<text x="97.9" y="75.8">P34</text>
<text x="206.8" y="74.5">PC</text>
<text x="206.8" y="77.1">FLAG</text>
<text x="229.2" y="73.3">PA5</text>
<text x="229.2" y="75.8">PA6</text>
<text x="69.1" y="78.4">I/O/GCK2</text>
<text x="69.1" y="80.9">I/O/GCK3</text>
<text x="69.1" y="83.4">P18</text>
<text x="97.9" y="78.4">P35</text>
<text x="97.9" y="80.9">P36</text>
<text x="97.9" y="83.4">P38</text>
<text x="158.4" y="82.4">J3</text>
<text x="206.8" y="80.9">IRQ</text>
<text x="229.2" y="80.9">PB0</text>
<text x="229.2" y="83.4">PB1</text>
<text x="229.2" y="78.4">PA7</text>
<text x="69.1" y="88.5">P20</text>
<text x="69.1" y="86">P19</text>
<text x="97.9" y="88.5">P40</text>
<text x="97.9" y="86">P39</text>
<text x="158.9" y="84.7">Conn_01x05</text>
<text x="206.8" y="89.8">TOD</text>
<text x="206.8" y="87.2">SIO</text>
<text x="206.8" y="84.7">CNT</text>
<text x="229.2" y="86">PB2</text>
<text x="229.2" y="88.5">PB3</text>
<text x="69.1" y="91.1">P23</text>
<text x="97.9" y="91.1">P42</text>
<text x="229.2" y="91.1">PB4</text>
<text x="229.2" y="93.6">PB5</text>
<text x="69.1" y="96.1">P1</text>
<text x="69.1" y="98.7">I/O/GTS2</text>
<text x="69.1" y="101.2">P4</text>
<text x="97.9" y="96.1">P43</text>
<text x="97.9" y="98.7">P44</text>
<text x="97.9" y="101.2">P45</text>
<text x="206.8" y="101.2">A2</text>
<text x="206.8" y="98.7">A1</text>
<text x="206.8" y="96.1">A0</text>
<text x="229.2" y="96.1">PB6</text>
<text x="229.2" y="98.7">PB7</text>
<text x="69.1" y="103.8">I/O/GTS1</text>
<text x="69.1" y="106.3">P6</text>
<text x="97.9" y="103.8">P46</text>
<text x="97.9" y="106.3">P47</text>
<text x="206.8" y="103.8">A3</text>
<text x="230.4" y="106.3">D1</text>
<text x="230.4" y="103.8">D0</text>
<text x="69.1" y="108.8">P7</text>
<text x="69.1" y="111.4">P58</text>
<text x="69.1" y="113.9">P59</text>
<text x="97.9" y="113.9">P50</text>
<text x="97.9" y="108.8">P48</text>
<text x="97.9" y="111.4">P49</text>
<text x="206.8" y="110.1">R/W</text>
<text x="230.4" y="113.9">D4</text>
<text x="230.4" y="111.4">D3</text>
<text x="230.4" y="108.8">D2</text>
<text x="69.1" y="116.5">P60</text>
<text x="69.1" y="119">P61</text>
<text x="97.9" y="116.5">P51</text>
<text x="97.9" y="119">P52</text>
<text x="131.6" y="117.2">+3V3</text>
<text x="206.8" y="117.7">CE</text>
<text x="230.4" y="119">D6</text>
<text x="230.4" y="116.5">D5</text>
<text x="69.1" y="121.5">P62</text>
<text x="69.1" y="124.1">P63</text>
<text x="97.9" y="121.5">P56</text>
<text x="97.9" y="124.1">P57</text>
<text x="220.3" y="122.4" transform="rotate(-90 220.3 122.4)">GND</text>
<text x="230.4" y="121.5">D7</text>
<text x="69.1" y="126.6">I/O/GSR</text>
<text x="97.4" y="131.7">TMS</text>
<text x="98.2" y="129.2">TDI</text>
<text x="128" y="131.7">TMS</text>
<text x="128" y="129.2">TCK</text>
<text x="134" y="128.9" transform="rotate(-90 134 128.9)">Vcc</text>
<text x="83.2" y="136.9" transform="rotate(-90 83.2 136.9)">GND</text>
<text x="85.7" y="136.9" transform="rotate(-90 85.7 136.9)">GND</text>
<text x="88.3" y="136.9" transform="rotate(-90 88.3 136.9)">GND</text>
<text x="90.8" y="136.9" transform="rotate(-90 90.8 136.9)">GND</text>
<text x="97.4" y="136.8">TDO</text>
<text x="97.5" y="134.2">TCK</text>
<text x="128" y="136.8">TDI</text>
<text x="128" y="134.2">TDO</text>
<text x="138.1" y="133.1">J1</text>
<text x="138.3" y="135.4">JTAG-6</text>
<text x="134" y="141.5" transform="rotate(-90 134 141.5)">GND</text>
<text x="80.7" y="146.3">GND</text>
<text x="131.5" y="151.4">GND</text>
</g>
<g font-size="1.8">
<text x="139.7" y="21.6">PIN_P20</text>
<text x="139.7" y="25.4">PIN_X20</text>
<text x="254" y="29.2">GTS2</text>
<text x="139.7" y="34.3">PIN_X06</text>
<text x="139.7" y="30.5">PIN_P06</text>
<text x="254" y="31.7">GTS1</text>
<text x="254" y="34.3">GSR</text>
<text x="139.7" y="39.4">PIN_P08</text>
<text x="254" y="39.4">GCK2</text>
<text x="254" y="41.9">GCK1</text>
<text x="254" y="36.8">GCK3</text>
<text x="139.7" y="43.2">PIN_X08</text>
<text x="139.7" y="48.3">PIN_P01</text>
<text x="139.7" y="52.1">PIN_Y01</text>
<text x="190.5" y="53.3">PIN_X20</text>
<text x="53.3" y="59.7">PIN_P27</text>
<text x="113.7" y="57.1">P22</text>
<text x="113.7" y="59.7">P24</text>
<text x="139.7" y="57.1">PIN_P21</text>
<text x="241.8" y="59.7">PIN_P02</text>
<text x="53.3" y="62.2">PIN_P30</text>
<text x="53.3" y="64.8">PIN_P26</text>
<text x="113.7" y="62.2">P25</text>
<text x="113.7" y="64.8">P27</text>
<text x="139.7" y="61">PIN_Y21</text>
<text x="190.5" y="61">PIN_P34</text>
<text x="241.8" y="64.8">PIN_P04</text>
<text x="241.8" y="62.2">PIN_P03</text>
<text x="53.3" y="67.3">PIN_P25</text>
<text x="109.8" y="69.8">PIN_P21</text>
<text x="109.8" y="67.3">PIN_P20</text>
<text x="190.5" y="68.6">PIN_P25</text>
<text x="241.8" y="69.8">PIN_X06</text>
<text x="241.8" y="67.3">PIN_P05</text>
<text x="53.3" y="72.4">PIN_P29</text>
<text x="53.3" y="74.9">GCK1</text>
<text x="53.3" y="77.5">GCK2</text>
<text x="109.8" y="77.5">PIN_P15</text>
<text x="109.8" y="74.9">PIN_P14</text>
<text x="109.8" y="72.4">PIN_P13</text>
<text x="139.7" y="77.5">P22</text>
<text x="190.5" y="73.7">PIN_P18</text>
<text x="190.5" y="76.2">PIN_P24</text>
<text x="241.8" y="72.4">PIN_P07</text>
<text x="241.8" y="74.9">PIN_X08</text>
<text x="241.8" y="77.5">PIN_P09</text>
<text x="53.3" y="82.5">PIN_P24</text>
<text x="53.3" y="80">GCK3</text>
<text x="109.8" y="80">PIN_P12</text>
<text x="109.8" y="82.5">PIN_P19</text>
<text x="139.7" y="82.5">P24</text>
<text x="139.7" y="80">P23</text>
<text x="190.5" y="80">PIN_Y21</text>
<text x="190.5" y="83.8">PIN_P40</text>
<text x="241.8" y="82.5">PIN_P11</text>
<text x="241.8" y="80">PIN_P10</text>
<text x="53.3" y="85.1">PIN_P23</text>
<text x="53.3" y="87.6">PIN_P22</text>
<text x="109.8" y="85.1">PIN_P11</text>
<text x="109.8" y="87.6">PIN_P18</text>
<text x="139.7" y="85.1">P25</text>
<text x="139.7" y="87.6">P27</text>
<text x="190.5" y="88.9">PIN_P19</text>
<text x="190.5" y="86.4">PIN_P39</text>
<text x="241.8" y="87.6">PIN_P13</text>
<text x="241.8" y="85.1">PIN_P12</text>
<text x="53.3" y="90.2">P23</text>
<text x="53.3" y="95.2">PIN_P33</text>
<text x="109.8" y="95.2">PIN_P17</text>
<text x="109.8" y="90.2">PIN_P10</text>
<text x="190.5" y="95.2">PIN_P38</text>
<text x="241.8" y="95.2">PIN_P16</text>
<text x="241.8" y="90.2">PIN_P14</text>
<text x="241.8" y="92.7">PIN_P15</text>
<text x="53.3" y="100.3">PIN_P32</text>
<text x="53.3" y="97.8">GTS2</text>
<text x="109.8" y="97.8">PIN_P16</text>
<text x="109.8" y="100.3">PIN_P09</text>
<text x="190.5" y="100.3">PIN_P36</text>
<text x="190.5" y="97.8">PIN_P37</text>
<text x="241.8" y="97.8">PIN_P17</text>
<text x="53.3" y="105.4">PIN_P28</text>
<text x="53.3" y="102.9">GTS1</text>
<text x="53.3" y="107.9">PIN_P31</text>
<text x="109.8" y="102.9">PIN_P04</text>
<text x="109.8" y="105.4">PIN_P05</text>
<text x="109.8" y="107.9">PIN_P07</text>
<text x="190.5" y="102.9">PIN_P35</text>
<text x="241.8" y="107.9">PIN_P31</text>
<text x="241.8" y="105.4">PIN_P32</text>
<text x="241.8" y="102.9">PIN_P33</text>
<text x="53.3" y="110.5">PIN_P39</text>
<text x="53.3" y="113">PIN_P38</text>
<text x="109.8" y="110.5">PIN_P03</text>
<text x="109.8" y="113">PIN_P02</text>
<text x="190.5" y="109.2">PIN_P22</text>
<text x="241.8" y="110.5">PIN_P30</text>
<text x="241.8" y="113">PIN_P29</text>
<text x="53.3" y="115.6">PIN_P37</text>
<text x="53.3" y="118.1">PIN_P36</text>
<text x="109.8" y="118.1">PIN_P08</text>
<text x="109.8" y="115.6">PIN_P06</text>
<text x="190.5" y="116.8">PIN_P23</text>
<text x="241.8" y="118.1">PIN_P27</text>
<text x="241.8" y="115.6">PIN_P28</text>
<text x="53.3" y="123.2">PIN_P34</text>
<text x="53.3" y="120.6">PIN_P35</text>
<text x="53.3" y="125.7">GSR</text>
<text x="109.8" y="123.2">PIN_P40</text>
<text x="109.8" y="120.6">PIN_P01</text>
<text x="241.8" y="120.6">PIN_P26</text>
<text x="102.5" y="128.3">28 TDI</text>
<text x="102.5" y="130.8">29 TMS</text>
<text x="190.5" y="127">PIN_Y01</text>
<text x="102.5" y="133.3">30 TCK</text>
<text x="102.5" y="135.9">53 TDO</text>
</g>
</svg>
